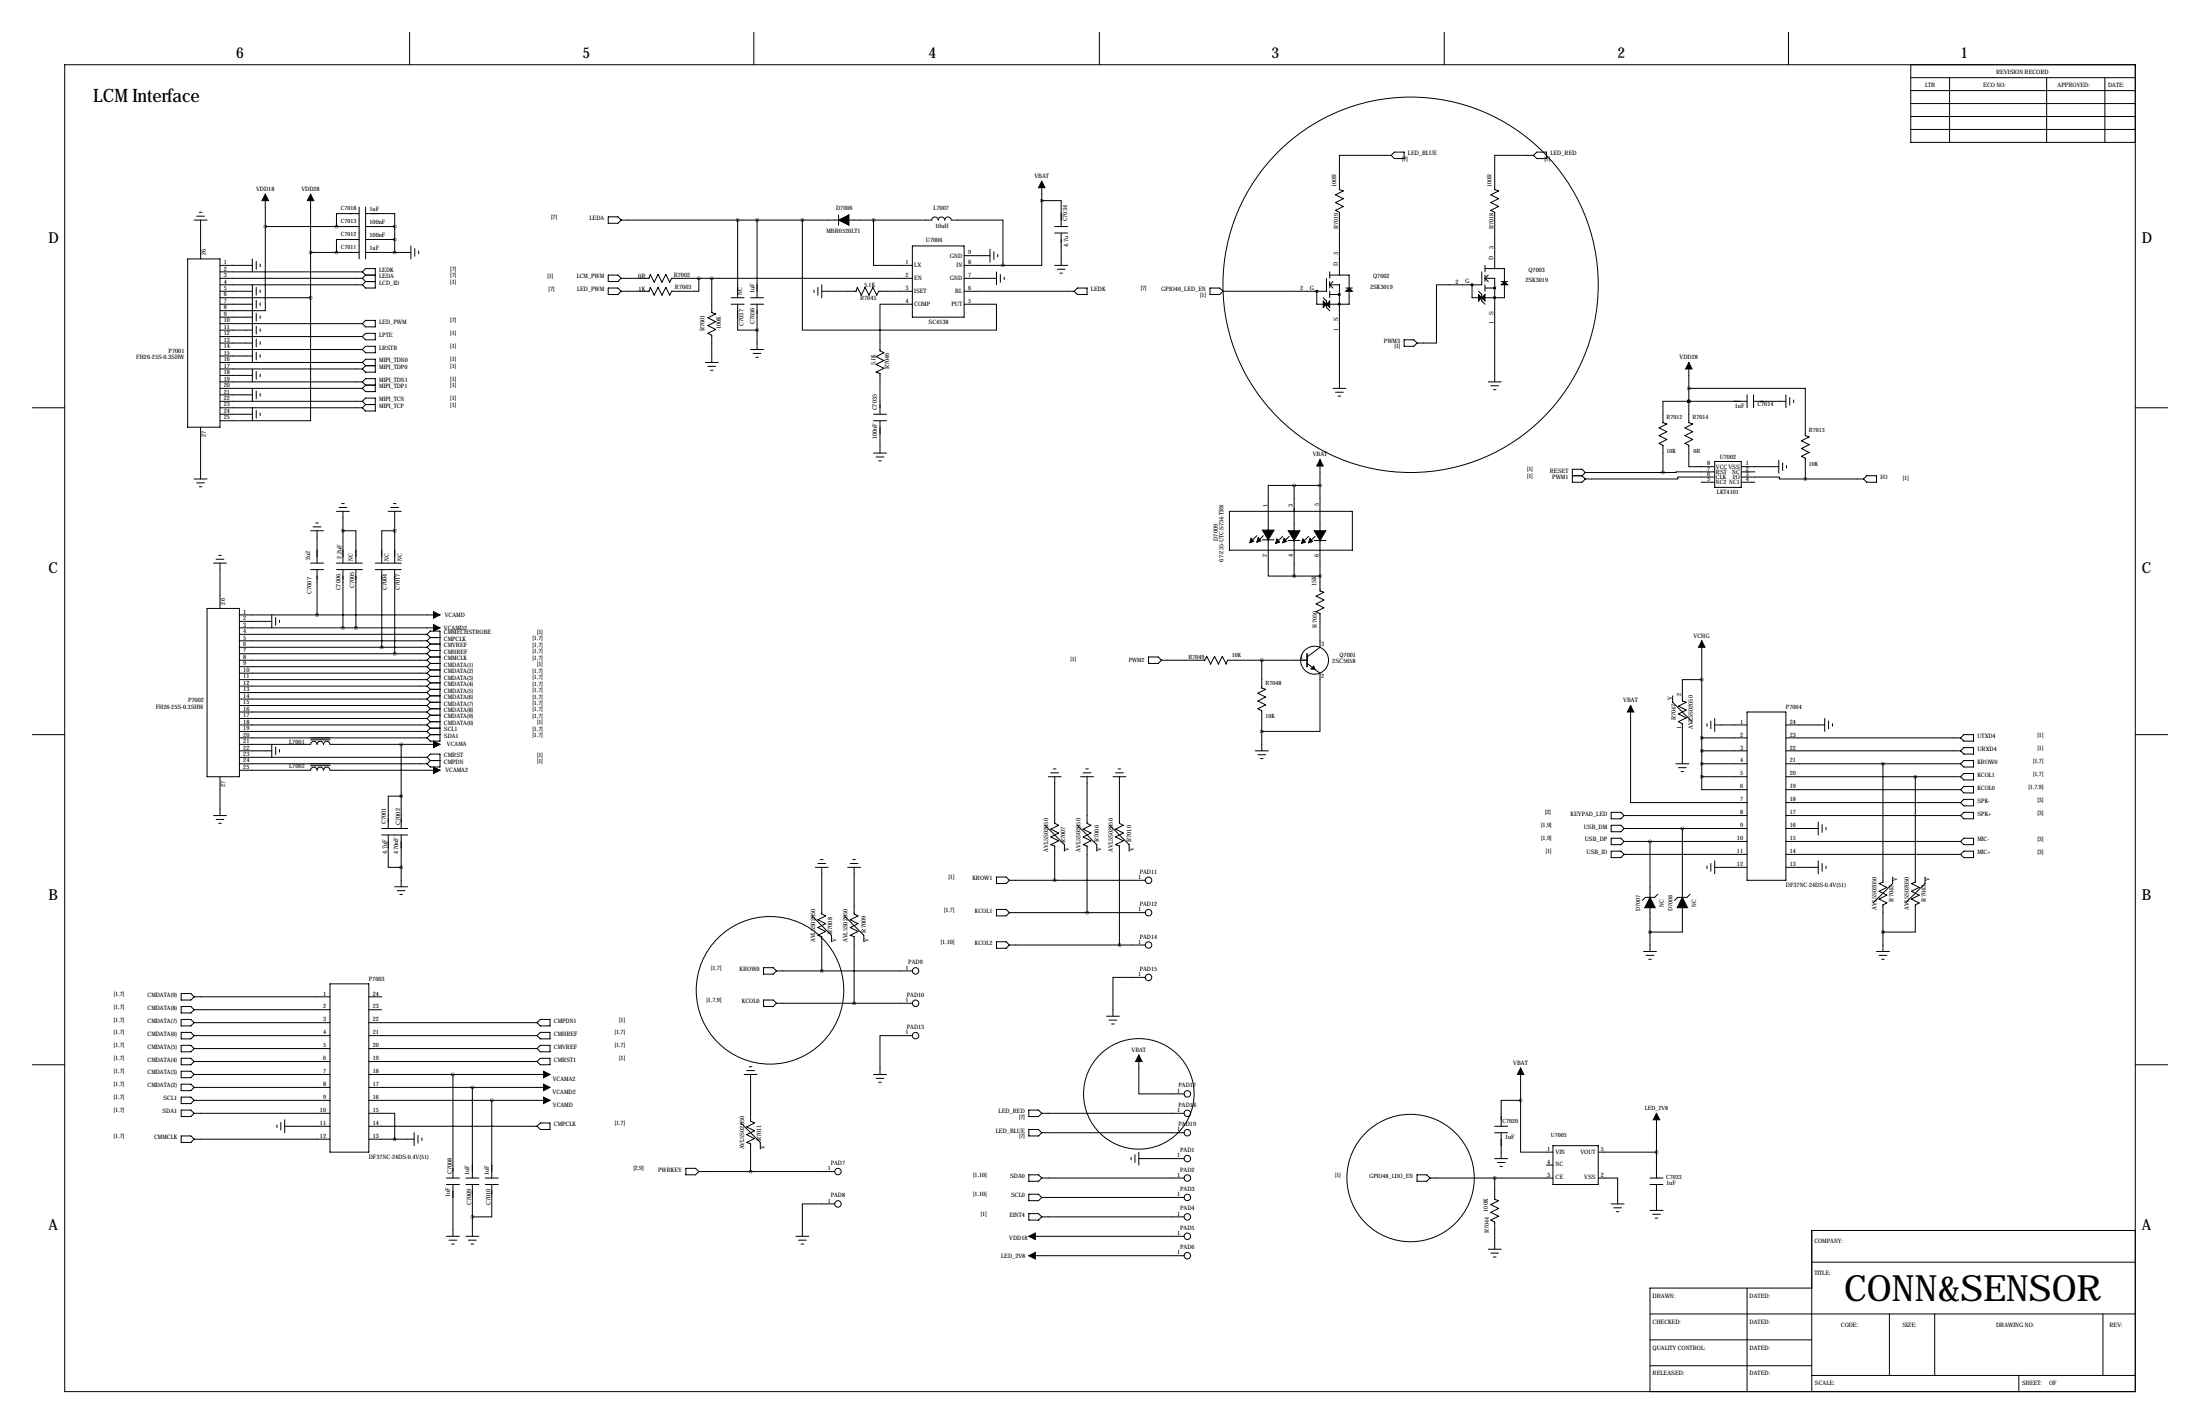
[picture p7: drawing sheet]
<svg xmlns="http://www.w3.org/2000/svg" width="864mm" height="559mm" viewBox="0 0 864 559" stroke-linecap="round" stroke-linejoin="round" font-family="sans-serif">
<g fill="none" stroke="#000" stroke-width=".39">
<path d="M160.8 12.7v12.7M295.9 12.7v12.7M431.5 12.7v12.7M566.9 12.7v12.7M702.1 12.7v12.7M25.4 25.4h812.8v520.7h-812.8zM750.1 25.4v30.5h88.1M750.1 35.6h88.1M750.1 30.5h88.1M765.3 30.5v25.4M803.4 30.5v25.4M826.3 30.5v25.4"/>
<path d="M547.4 59.7h3.8v2.5h-3.8l-1.3-1.2zM603.2 59.7h3.9v2.5h-3.9l-1.2-1.2zM750.1 50.8h88.1M750.1 45.7h88.1M750.1 40.6h88.1M104.1 76.2v12.7M121.9 76.2v40.6M408.9 78.7v25.4h-15.2M408.9 78.7h7.7v10.2M408.9 71.1v7.6M546.1 61h-20.3v13.4l1.5 .5-3 1.6 3 1.5-3 1.5 3 1.5-3 1.6 1.5 .7v24.6M602 61h-15.3v13.4l1.6 .5-3.1 1.6 3.1 1.5-3.1 1.5 3.1 1.5-3.1 1.6 1.5 .7v22.1"/>
<path d="M76.2 86.4h5.1M77.2 84.8h3.1M78.2 83.3h1M78.7 86.4v15.2M104.1 88.9v33h-17.7M104.1 88.9h36.9M121.9 99.1h19.1M141 94h-8.9v5.1M141 83.8h-8.9v5.1M141 81.3v20.3M143.5 83.8h11.4v5.1M143.5 99.1h17.8"/>
<path d="M143.5 81.3v20.3M143.5 94h11.4M143.5 88.9h11.4M154.9 88.9v10.2M161.3 96.5v5.1M162.8 97.5v3.1M164.3 98.6v1M238.8 85.1h3.8l1.2 1.3-1.2 1.2h-3.8zM243.8 86.4h85.4M289.6 86.4v30.4M297.2 86.4v30.4M315 86.4v43.1h76.2v-10.1h-12.7"/>
<path d="M329.2 84.3v4.1M333.2 86.4l32.6-.1a1.27 1.27 0 0 1 1.2-1.2 1.27 1.27 0 0 1 1.3 1.3 1.27 1.27 0 0 1 1.3-1.3 1.27 1.27 0 0 1 1.2 1.3 1.27 1.27 0 0 1 1.3-1.3 1.27 1.27 0 0 1 1.3 1.3h20.3v17.7M342.9 86.4v17.7h15.2M358.1 96.5h20.4v28h-20.4zM388.6 97.8v5.1M390.1 98.8v3.1M391.7 99.8v1M414 88.9h5.1M414 91.4h5.1M416.6 91.4v12.7M73.7 101.6h12.7v66h-12.7zM86.4 104.1h12.7"/>
<path d="M86.4 109.2h55.8M86.4 114.3h12.7M86.4 119.4h12.7M86.4 116.8h35.5M86.4 106.7h55.8M86.4 111.8h55.8M99.1 101.6v5.1M99.1 111.8v30.4M100.6 102.6v3.1M100.6 112.8v3M100.6 117.9v3M102.1 103.6v1"/>
<path d="M102.1 113.8v1M102.1 118.9v1M121.9 116.8v48.3h-35.5M142.2 106.7l1.3-1.3h3.8v7.6h-3.8l-1.3-1.2M142.2 109.2l1.3 1.3M142.2 106.7l1.3 1.2M143.5 107.9h3.8M143.5 110.5h3.8M143.5 110.5l-1.3 1.3M143.5 107.9l-1.3 1.3M238.8 113h3.8l1.2 1.3-1.2 1.3h-3.8zM238.8 107.9h3.8l1.2 1.3-1.2 1.3h-3.8z"/>
<path d="M243.8 109.2h11l.5-1.5 1.5 3 1.5-3 1.5 3 1.6-3 1.5 3 .8-1.5h94.4M274.3 109.2v5.1h-10.6l-.8 1.5-1.5-3-1.6 3-1.5-3-1.5 3-1.5-3-.5 1.5h-11M279.4 109.2v13.5l1.5 .5-3 1.5 3 1.5-3 1.6 3 1.5-3 1.5 1.5 .8v10.6M287 119.4h5.1M287 116.8h5.1M289.6 119.4v10.1h7.6M294.6 119.4h5.1M294.6 116.8h5.1M297.2 119.4v17.8M319.5 113.8v1M321.1 112.8v3M322.6 114.3h13.4l.5-1.5 1.6 3 1.5-3 1.5 3 1.5-3 1.6 3 .7-1.5h13.2"/>
<path d="M322.6 111.8v5M358.1 119.4h-12.7v18.3l1.6 .7-3.1 1.6 3.1 1.5-3.1 1.5 3.1 1.5-3.1 1.6 1.5 .5v16M378.5 104.1h15.2M378.5 109.2h12.7M378.5 114.3h43.1M378.5 100.3h10.1M391.2 106.7v5.1M392.7 107.7v3M394.2 108.7v1M414 104.1h5.1M415 105.7h3.1M416.1 107.2h1"/>
<path d="M421.6 114.3l1.3-1.3h3.8v2.6h-3.8zM475 113h3.8l1.3 1.3-1.3 1.3h-3.8zM516.9 114.3v5.1h2.5M519.4 116.8l1.3 1.3v2.5l1.3 1.3M520.7 109.2v5.1h-40.6M522 111.8h3.8v40.6M522 106.7v2.5M522 110.5v2.5M522 114.3v2.5M522 115.6h3.8M522 107.9h7.6v5.1M522 111.8l1.2 1.2"/>
<path d="M523.2 110.5l-1.2 1.3M528.3 113h2.6M529.6 114.3v5.1h-7.6M577.8 111.8v5h2.6M580.4 114.3l1.3 1.3v2.5l1.2 1.3M581.7 106.7v5.1h-17.8v22.8h-7.6M582.9 109.2h3.8v40.7M582.9 113h3.8M582.9 104.1v2.6M582.9 107.9v2.6M582.9 111.8v2.5M582.9 105.4h7.6v5.1"/>
<path d="M582.9 109.2l1.3 1.3M584.2 107.9l-1.3 1.3M589.3 110.5h2.5M590.5 111.8v5h-7.6M86.4 124.5h12.7M86.4 127h55.8M86.4 129.5h12.7M86.4 132.1h55.8M86.4 134.6h12.7M86.4 137.2h55.8M86.4 139.7h12.7M100.6 122.9v3.1"/>
<path d="M100.6 128v3.1M100.6 133.1v3M100.6 138.2v3M102.1 124v1M102.1 129v1M102.1 134.1v1M102.1 139.2v1M142.2 127l1.3-1.3h3.8v2.6h-3.8zM142.2 132.1l1.3-1.3h3.8v2.5h-3.8zM143.5 135.9h3.8v2.5h-3.8l-1.3-1.2zM294.6 137.2h5.1M295.7 138.7h3"/>
<path d="M551.2 133.3h3.8l1.3 1.3-1.3 1.3h-3.8zM86.4 142.2h55.8M86.4 144.8h55.8M86.4 147.3h12.7M86.4 149.9h55.8M86.4 152.4h55.8M86.4 154.9h12.7M86.4 157.5h55.8M99.1 144.8v5.1M99.1 152.4v5.1M100.6 145.8v3M100.6 153.4v3.1"/>
<path d="M102.1 146.8v1M102.1 154.4v1M142.2 157.5l1.3 1.3M142.2 142.2l1.3-1.2h3.8v5.1h-3.8l-1.3-1.3M142.2 149.9l1.3-1.3h3.8v5.1h-3.8l-1.3-1.3M142.2 157.5l1.3-1.3h3.8v5.1h-3.8l-1.3-1.3M142.2 149.9l1.3 1.2M142.2 142.2l1.3 1.3M143.5 158.8h3.8M143.5 158.8l-1.3 1.2M143.5 151.1h3.8M143.5 151.1l-1.3 1.3"/>
<path d="M143.5 143.5h3.8M143.5 143.5l-1.3 1.3M276.9 142.2h5M277.9 143.8h3M278.9 145.3h1M296.7 140.2h1M523.2 152.4h5.1M524.3 153.9h3M525.3 155.4h1M584.2 149.9h5.1M585.2 151.4h3.1M586.2 152.9h1"/>
<path d="M662.9 157.5h-10.1v8.4l1.5 .5-3 1.5 3 1.5-3 1.5 3 1.6-3 1.5 1.5 .8v10.6M662.9 152.4h45.8v18.5l1.5 .5-3.1 1.6 3.1 1.5-3.1 1.5 3.1 1.5-3.1 1.6 1.6 .7v8.2M662.9 142.2v23.7l1.6 .5-3.1 1.5 3.1 1.5-3.1 1.5 3.1 1.6-3.1 1.5 1.5 .8v8.3h9.9M662.9 157.5h.1M662.9 157.5h22.9M685.8 154.9v5.1M688.3 157.5h12.7M688.3 154.9v5.1M701 154.9v5.1M702.6 156v3M704.1 157v1M12.7 160h12.7"/>
<path d="M78.7 167.6v20.4M86.4 160h55.8M86.4 162.6h12.7M99.1 160v5.1M100.6 161v3.1M102.1 162.1v1M342.9 162.6h5.1M342.9 165.1h5.1M342.9 177.8h5.1M343.9 179.3h3.1M345.4 165.1v12.7M838.2 160h12.7"/>
<path d="M76.2 188h5.1M77.2 189.5h3.1M78.2 191h1M133.1 199.1h3M134.1 197.6h1M153.4 199.1h3.1M154.4 197.6h1M344.9 180.8h1M508 190.5h-10.2v17.8M508 190.5v17.8M508 190.5h10.2M518.2 180.3v28"/>
<path d="M617.2 186.7h3.8M621 186.7l1.3 1.3M622.3 185.4l-1.3-1.3h-3.8v5.1h3.8l1.3-1.2M622.3 185.4h30.5M622.3 185.4l-1.3 1.3M667.8 189.2h5M672.8 187.2h-14.2v.8h-36.3M672.8 185.2l-20 .2M673.1 181.1h10.4v10.2h-10.4zM683.8 187.2h14.7v.8h10.2M683.8 183.1h14.4M683.8 185.2h5"/>
<path d="M683.8 189.2h5M698.2 180.6v5.1M699.8 181.6v3.1M701.3 182.6v1M708.7 188h22.8M732.8 186.7h3.8v2.5h-3.8l-1.3-1.2zM84.8 219.5h3.1M85.9 217.9h1M121.9 208.3h5.1M122.9 206.8h3.1M124 205.2h1M124.5 208.3v12.7"/>
<path d="M132.1 200.7h5.1M134.6 208.3h5.1v12.7M134.6 200.7v20.3M152.4 200.7h5.1M154.9 208.3h-5v12.7M154.9 200.7v20.3M482.6 200.7h48.3v15.2h-48.3zM493.4 210.2l-2.6 2.6M495.6 211.8h4.5M495.9 210.2l-2.5 2.6M497.8 210.8v15.3h10.2M503.5 210.5l-2.5 2.5"/>
<path d="M505.7 212.1h4.6M506.1 210.5l-2.6 2.5M508 210.8v15.3M513.7 210.5l-2.6 2.5M515.9 212.1h4.5M516.2 210.5l-2.5 2.5M518.2 210.8v21.1l1.5 .5-3.1 1.5 3.1 1.6-3.1 1.5 3.1 1.5-3.1 1.5 1.6 .8v13.2l-5.1 3.8M81.3 238.8h12.7v66h-12.7zM83.8 221h5.1M86.4 221v17.8M121.9 223.5h5.1M121.9 221h5.1"/>
<path d="M124.5 223.5v17.8M132.1 223.5h10.1M132.1 221h10.1M134.6 223.5v22.9M139.7 223.5v22.9M147.3 223.5h10.2M147.3 221h10.2M149.9 223.5v30.5M154.9 223.5v33M508 226.1h10.2M94 259.1h73.6M94 241.3h78.7"/>
<path d="M94 243.8h12.7M94 246.4h78.7M94 248.9h73.6M94 251.5h73.6M94 254h73.6M94 256.5h73.6M106.7 241.3v5.1M108.2 242.3v3.1M109.7 243.3v1M167.6 248.9l1.3 1.3M167.6 248.9l1.3-1.3h3.8v43.2h-3.8l-1.3-1.2M167.6 251.5l1.3 1.2"/>
<path d="M167.6 254l1.3 1.3M167.6 256.5l1.3 1.3M167.6 259.1l1.3 1.2M168.9 257.8h3.8M168.9 250.2h3.8M168.9 252.7h3.8M168.9 250.2l-1.3 1.3M168.9 255.3h3.8M168.9 252.7l-1.3 1.3M168.9 255.3l-1.3 1.2M168.9 257.8l-1.3 1.3M450.8 257.8h3.9l1.2 1.3-1.2 1.2h-3.9z"/>
<path d="M455.9 259.1h17l.8-1.5 1.5 3 1.6-3 1.5 3 1.5-3 1.5 3 .5-1.5h31.3M495.3 259.1v10.9l1.5 .5-3 1.5 3 1.6-3 1.5 3 1.5-3 1.5 1.5 .8v15.7M668 251.5v53.3M94 261.6h73.6M94 264.2h73.6M94 266.7h73.6M94 269.2h73.6M94 271.8h73.6M94 274.3h73.6M94 276.9h73.6M94 279.4h73.6M167.6 261.6l1.3 1.3"/>
<path d="M167.6 264.2l1.3 1.2M167.6 266.7l1.3 1.3M167.6 269.2l1.3 1.3M167.6 271.8l1.3 1.2M167.6 274.3l1.3 1.3M167.6 276.9l1.3 1.2M167.6 279.4l1.3 1.3M168.9 260.3h3.8M168.9 262.9h3.8M168.9 260.3l-1.3 1.3M168.9 265.4h3.8M168.9 262.9l-1.3 1.3"/>
<path d="M168.9 268h3.8M168.9 265.4l-1.3 1.3M168.9 270.5h3.8M168.9 268l-1.3 1.2M168.9 273h3.8M168.9 270.5l-1.3 1.3M168.9 275.6h3.8M168.9 273l-1.3 1.3M168.9 278.1h3.8M168.9 275.6l-1.3 1.3M168.9 278.1l-1.3 1.3M513.1 260.3l5.1 3.9v22.8h-22.9"/>
<path d="M640.1 276.9v38.1h45.7M656.6 273v2.6l7.6 7.6M668 266.7h-7.6v8.4l1.5 .5-3 1.5 3 1.5-3 1.6 3 1.5-3 1.5 1.5 .8v15.7M685.8 279.4h15.2v66h-15.2zM12.7 288.3h12.7M94 292.1h27.9a1.27 1.27 0 0 1 1.3-1.2 1.27 1.27 0 0 1 1.3 1.2 1.27 1.27 0 0 1 1.2-1.2 1.27 1.27 0 0 1 1.3 1.2 1.27 1.27 0 0 1 1.3-1.2 1.27 1.27 0 0 1 1.2 1.2h43.2M94 289.6h73.6M94 299.7h73.6M94 281.9h73.6M94 284.5h73.6M94 287h73.6M94 294.6h12.7"/>
<path d="M94 297.2h73.6M106.7 292.1v5.1M108.2 293.1v3.1M109.7 294.1v1M121.9 290.3h7.6M157.5 292.1v33M167.6 297.2l1.3-1.3h3.8v5.1h-3.8l-1.3-1.3M167.6 281.9l1.3 1.3M167.6 284.5l1.3 1.3M167.6 287l1.3 1.3M167.6 297.2l1.3 1.2M168.9 288.3h3.8"/>
<path d="M168.9 280.7h3.8M168.9 283.2h3.8M168.9 280.7l-1.3 1.2M168.9 285.8h3.8M168.9 283.2l-1.3 1.3M168.9 285.8l-1.3 1.2M168.9 288.3l-1.3 1.3M168.9 298.4h3.8M168.9 298.4l-1.3 1.3M492.8 294.6h5M493.8 296.2h3M494.8 297.7h1"/>
<path d="M657.9 299.7h5M668 289.6h17.8M668 299.7h17.8M668 294.6h17.8M670.1 284v1M671.6 283v3M673.1 284.5h12.7M673.1 281.9v5.1M701 289.6h68.6M701 299.7h68.6M701 284.5h15.3M701 294.6h68.6"/>
<path d="M716.3 281.9v5.1M717.8 283v3M719.3 284v1M739.1 299.7v46.5l-1.5 .5 3.1 1.5-3.1 1.6 3.1 1.5-3.1 1.5 3.1 1.5-1.6 .8v18.3M770.9 288.3h3.8v2.5h-3.8l-1.3-1.2zM770.9 298.4h3.8v2.6h-3.8l-1.3-1.3zM770.9 293.4h3.8v2.5h-3.8l-1.3-1.3zM838.2 288.3h12.7M86.4 304.8v15.2M94 302.3l27.9-.1a1.27 1.27 0 0 1 1.3-1.2 1.27 1.27 0 0 1 1.3 1.3 1.27 1.27 0 0 1 1.2-1.3 1.27 1.27 0 0 1 1.3 1.3 1.27 1.27 0 0 1 1.3-1.3 1.27 1.27 0 0 1 1.2 1.3h43.2M121.9 300.5h7.6M157.5 312.4h-5.1v12.7"/>
<path d="M411.5 304.8h5.1M412.5 303.3h3M413.5 301.8h1M414 304.8v18.3l1.5 .7-3 1.6 3 1.5-3 1.5 3 1.5-3 1.6 1.5 .5v13.4M424.2 304.8h5.1M425.2 303.3h3M426.2 301.8h1M426.7 304.8v18.3l1.5 .7-3 1.6 3 1.5-3 1.5 3 1.5-3 1.6 1.5 .5v26.1M436.9 304.8h5.1M437.9 303.3h3M438.9 301.8h1M439.4 304.8v18.3l1.5 .7-3 1.6 3 1.5-3 1.5 3 1.5-3 1.6 1.5 .5v38.8"/>
<path d="M632.5 318.8h3.8l1.2 1.2-1.2 1.3h-3.8zM658.9 301.2h3M659.9 302.8h1M668 304.8v5.1h17.8M668 304.8h17.8M701 304.8h68.6M701 309.9h68.6M701 315h68.6M751.8 304.8v41.4l-1.5 .5 3.1 1.5-3.1 1.6 3.1 1.5-3.1 1.5 3.1 1.5-1.6 .8v10.7h-12.7M770.9 318.8h3.8v2.5h-3.8l-1.3-1.3zM770.9 303.5h3.8v2.6h-3.8l-1.3-1.3zM770.9 308.6h3.8v2.5h-3.8l-1.3-1.2z"/>
<path d="M770.9 313.7h3.8v2.5h-3.8l-1.3-1.2zM83.8 320h5.1M84.8 321.6h3.1M85.9 323.1h1M149.9 325.1h10.1M149.9 327.7h10.1M152.4 327.7v12.7h5.1M157.5 327.7v20.3M321.1 338.8h3M322.1 337.3h1M333.8 338.8h3M334.8 337.3h1"/>
<path d="M410.2 323.8l7.6 7.7v2.5M422.9 323.8l7.6 7.7v2.5M435.6 323.8l7.6 7.7v2.5M632.5 323.8h3.8l1.2 1.3-1.2 1.3h-3.8zM632.5 328.9h3.8l1.2 1.3-1.2 1.3h-3.8zM632.5 334h3.8l1.2 1.3-1.2 1.2h-3.8zM637.5 325.1h48.3M637.5 320h48.3M637.5 330.2h48.3M637.5 335.3h48.3M647.7 330.2v21.9M660.4 325.1v27"/>
<path d="M670.1 339.9v1M671.6 338.8v3.1M673.1 337.8v5.1M701 325.1h12.7M701 320h68.6M701 330.2h68.6M701 335.3h68.6M713.7 322.6v5.1M713.7 337.8v5.1M715.3 323.6v3M715.3 338.8v3.1M716.8 324.6v1"/>
<path d="M716.8 339.9v1M770.9 328.9h3.8v2.6h-3.8l-1.3-1.3zM770.9 334h3.8v2.5h-3.8l-1.3-1.2zM154.9 348h5.1M156 349.5h3M157 351h1M318.8 359.4l7.6 7.6v2.6M320 340.4h5.1M322.6 340.4v18.2l1.5 .8-3 1.5 3 1.6-3 1.5 3 1.5-3 1.5 1.5 .5v13.5M331.5 359.4l7.6 7.6v2.6M332.7 340.4h5.1M335.3 340.4v18.2l1.5 .8-3 1.5 3 1.6-3 1.5 3 1.5-3 1.5 1.5 .5v26.2"/>
<path d="M391.2 344.2h3.8l1.2 1.2-1.2 1.3h-3.8zM391.2 356.9h3.8l1.2 1.2-1.2 1.3h-3.8zM396.2 345.4h53.4M396.2 358.1h53.4M647.7 356.2v17.2M650.7 350.9l-1.2 1.2h-3.6l-1.2 1.3M660.4 356.2v9.6h-12.7M663.4 350.9l-1.2 1.2h-3.6l-1.2 1.3M673.1 340.4h12.7M701 340.4h12.7M742.9 344.2v2.5l-7.6 7.6M755.6 344.2v2.5l-7.6 7.6"/>
<path d="M299.7 379.7h3.8l1.3 1.3-1.3 1.3h-3.8zM391.2 369.6h3.8l1.2 1.2-1.2 1.3h-3.8zM396.2 370.8h53.4M645.2 373.4h5M646.2 374.9h3M647.2 376.4h1M736.6 373.4h5.1M737.6 374.9h3.1M738.6 376.4h1M71.1 389.9h3.8l1.3 1.3-1.3 1.2h-3.8zM71.1 395h3.8l1.3 1.2-1.3 1.3h-3.8zM76.2 391.2h53.3"/>
<path d="M76.2 396.2h53.3M129.5 386.1h15.3v66h-15.3zM144.8 391.2h5.1M144.8 396.2h5.1M299.7 392.4h3.8l1.3 1.3-1.3 1.3h-3.8zM304.8 381h53.3M304.8 393.7h53.3M434.3 398.8h5.1M449.6 383.5h-12.7v15.3M12.7 417.8h12.7M71.1 415.3h3.8l1.3 1.3-1.3 1.2h-3.8zM71.1 400h3.8l1.3 1.3-1.3 1.3h-3.8z"/>
<path d="M71.1 405.1h3.8l1.3 1.3-1.3 1.3h-3.8zM71.1 410.2h3.8l1.3 1.3-1.3 1.3h-3.8zM76.2 406.4h53.3M76.2 401.3h53.3M76.2 411.5h53.3M76.2 416.6h53.3M144.8 406.4h66M144.8 401.3h66M144.8 411.5h66M144.8 416.6h66M210.8 416.6l1.3-1.3h3.8v2.5h-3.8zM210.8 401.3l1.3-1.3h3.8v2.6h-3.8z"/>
<path d="M210.8 406.4l1.3-1.3h3.8v2.6h-3.8zM210.8 411.5l1.3-1.3h3.8v2.6h-3.8zM294.1 418.6h1M358.1 406.4h-12.7v15.2M435.4 400.3h3M436.4 401.8h1M447 414v15.3h17.8M596.9 419.1v12.7M838.2 417.8h12.7M71.1 420.4h3.8l1.3 1.2-1.3 1.3h-3.8zM71.1 425.4h3.8l1.3 1.3-1.3 1.3h-3.8zM71.1 430.5h3.8l1.3 1.3-1.3 1.3h-3.8z"/>
<path d="M71.1 435.6h3.8l1.3 1.3-1.3 1.2h-3.8zM76.2 421.6h53.3M76.2 426.7h53.3M76.2 431.8h53.3M76.2 436.9h53.3M111.8 439.4v5.1M144.8 436.9h10.1v10.1M144.8 421.6h71.1M144.8 426.7h71.1M144.8 431.8h71.1M177.8 421.6v40.7M185.4 426.7v35.6"/>
<path d="M193 431.8v30.5M292.1 421.6h5.1M293.1 420.1h3.1M294.6 421.6v18.3l1.6 .8-3.1 1.5 3.1 1.5-3.1 1.6 3.1 1.5-3.1 1.5 1.5 .5v10.9M342.9 421.6h5.1M343.9 423.2h3.1M344.9 424.7h1M403.9 435.6h3.8l1.2 1.3-1.2 1.2h-3.8zM408.9 436.9h55.9M596.9 431.8v20.3h12.7M596.9 431.8h-7.6v10.2M650.2 436.9v25.4"/>
<path d="M71.1 445.8h3.8l1.3 1.2-1.3 1.3h-3.8zM76.2 447h53.3M108.7 441.5v1M110.2 440.4v3.1M111.8 442h17.7M144.8 442h66M144.8 447h17.8M162.6 444.5v5.1M164.1 445.5v3.1M165.6 446.5v1M210.8 442l1.3-1.3h3.8v2.5h-3.8zM269.2 458.5h3.8l1.3 1.2-1.3 1.3h-3.8z"/>
<path d="M274.3 459.7h53.4M290.8 440.7l7.6 7.6v2.5M403.9 443.2h3.8l1.2 1.3-1.2 1.3h-3.8zM408.9 444.5h55.9M444 454.2v1M445.5 453.1v3.1M447 454.7h17.8M447 452.1v5.1M586.7 442h5.1M586.7 444.5h5.1M586.7 454.7h5.1M587.8 456.2h3"/>
<path d="M588.8 457.7h1M589.3 444.5v10.2M607.1 457.2h2.5M609.6 449.6h17.8v15.2h-17.8zM627.4 452.1h22.8M175.3 464.8h5M175.3 462.3h5M177.8 464.8v20.3M182.9 464.8h5.1M182.9 462.3h5.1M185.4 464.8v20.3M190.5 464.8h5.1"/>
<path d="M190.5 462.3h5.1M193 464.8v12.7h-7.6M327.7 472.4h-12.7v12.7M403.9 461h3.8l1.2 1.3-1.2 1.2h-3.8zM403.9 468.6h3.8l1.2 1.3-1.2 1.3h-3.8zM403.9 476.2h3.8l1.2 1.3-1.2 1.3h-3.8zM408.9 462.3h55.9M408.9 469.9h55.9M408.9 477.5h55.9M556.3 461h3.8l1.2 1.3-1.2 1.2h-3.8zM561.3 462.3h48.3M586.7 462.3v8.4l1.6 .5-3.1 1.5 3.1 1.5-3.1 1.5 3.1 1.6-3.1 1.5 1.5 .8v10.6"/>
<path d="M627.4 462.3h7.6v10.1M632.5 472.4h5M633.5 474h3M634.5 475.5h1M647.7 464.8h5.1M647.7 462.3h5.1M647.7 475h5.1M648.7 476.5h3.1M649.7 478h1M650.2 464.8v10.2M175.3 485.1h5M176.3 486.7h3"/>
<path d="M177.3 488.2h1M182.9 485.1h5.1M183.9 486.7h3M184.9 488.2h1M312.4 485.1h5.1M313.4 486.7h3.1M314.5 488.2h1M403.9 485.1h60.9M403.9 492.8h60.9M584.2 490.2h5.1M585.2 491.7h3.1M586.2 493.3h1"/>
<path d="M711.2 495.3h127M838.2 482.9h-127v63.2M647.7 515.6h190.5M685.8 505.5v40.6M711.2 505.5h-63.5v40.6M741.7 515.6v24.2M759.5 515.6v24.2M825.5 515.6v24.2M647.7 535.9h63.5M647.7 525.8h63.5M711.2 539.8h127M792.5 539.8v6.3"/>
<circle cx="553.7" cy="111.8" r="73.7"/>
<circle cx="516" cy="259.1" r="5.5"/>
<circle cx="450.8" cy="345.4" r="1.27"/>
<circle cx="450.8" cy="358.1" r="1.27"/>
<circle cx="450.8" cy="370.8" r="1.27"/>
<circle cx="302.3" cy="388.6" r="29"/>
<circle cx="359.4" cy="381" r="1.27"/>
<circle cx="359.4" cy="393.7" r="1.27"/>
<circle cx="450.8" cy="383.5" r="1.27"/>
<circle cx="359.4" cy="406.4" r="1.27"/>
<circle cx="447" cy="429.3" r="21.7"/>
<circle cx="466.1" cy="436.9" r="1.27"/>
<circle cx="466.1" cy="429.3" r="1.27"/>
<circle cx="328.9" cy="459.7" r="1.27"/>
<circle cx="466.1" cy="444.5" r="1.27"/>
<circle cx="466.1" cy="454.7" r="1.27"/>
<circle cx="328.9" cy="472.4" r="1.27"/>
<circle cx="466.1" cy="462.3" r="1.27"/>
<circle cx="466.1" cy="469.9" r="1.27"/>
<circle cx="466.1" cy="477.5" r="1.27"/>
<circle cx="553.7" cy="462.3" r="25"/>
<circle cx="466.1" cy="492.8" r="1.27"/>
<circle cx="466.1" cy="485.1" r="1.27"/>
</g>
<g fill="#000" stroke="#000" stroke-width=".39">
<path d="M104.1 76.2l1.3 2.5h-2.5zM121.9 76.2l1.3 2.5h-2.6zM408.9 71.1l1.3 2.6h-2.5zM329.2 86.4l4-2.1v4.1zM519.4 118.1l1.3 1.3-1.3 1.2zM522 118.1v2.5l-1.3-1.2zM529.6 113l1.3 1.3h-2.6zM580.4 115.6l1.3 1.2-1.3 1.3zM581.7 116.8l1.2-1.2v2.5zM590.5 110.5l1.3 1.3h-2.5zM662.9 142.2l1.3 2.6h-2.5zM518.2 180.3l1.2 2.6h-2.5z"/>
<path d="M491.1 211.2l1 1.3-1.5 .5zM493.9 211l1 1.2-1.5 .6zM497.8 208h2.3l-2.3 3.8zM495.6 208h2.2v3.8zM501.2 211.5l1.1 1.3-1.6 .5zM504 211.2l1.1 1.3-1.6 .5zM508 208.3h2.3l-2.3 3.8zM505.7 208.3h2.3v3.8zM511.4 211.5l1 1.3-1.5 .5zM514.2 211.2l1 1.3-1.5 .5zM518.2 208.3h2.2l-2.2 3.8zM515.9 208.3h2.3v3.8z"/>
<path d="M170.2 240l2.5 1.3-2.5 1.3zM170.2 245.1l2.5 1.3-2.5 1.2zM668 251.5l1.3 2.5h-2.6zM515.7 261.4l.5 1.3-1.6-.2zM640.1 276.9l1.2 2.5h-2.5zM170.2 290.8l2.5 1.3-2.5 1.3zM170.2 301l2.5 1.3-2.5 1.2zM647.7 352.1l2 4.1h-4zM660.4 352.1l2 4.1h-4zM447 414l1.3 2.6h-2.5zM596.9 419.1l1.3 2.5h-2.6zM213.4 420.4l2.5 1.2-2.5 1.3z"/>
<path d="M213.4 425.4l2.5 1.3-2.5 1.3zM213.4 430.5l2.5 1.3-2.5 1.3zM650.2 436.9l1.3 2.5h-2.5zM403.9 485.1l2.5-1.2v2.5zM403.9 492.8l2.5-1.3v2.5z"/>
</g>
<path d="M513.1 256.5v5.1" fill="none" stroke="#000" stroke-width=".63"/>
<g fill="none" stroke="#000" stroke-width=".51">
<circle cx="516.9" cy="114.3" r=".36"/>
<circle cx="525.7" cy="115.6" r=".36"/>
<circle cx="525.7" cy="119.3" r=".36"/>
<circle cx="577.8" cy="111.8" r=".36"/>
<circle cx="586.7" cy="116.8" r=".36"/>
<circle cx="586.7" cy="113" r=".36"/>
</g>
<path d="M134.6 208.3a.05 .05 0 0 0 .1 0 .05 .05 0 0 0-.1 0zM157.4 340.4a.05 .05 0 0 0 .1 0 .05 .05 0 0 0-.1 0zM154.9 99.1a.05 .05 0 0 0 .1 0 .05 .05 0 0 0-.1 0zM154.9 88.9a.05 .05 0 0 0 .1 0 .05 .05 0 0 0-.1 0zM154.9 94a.05 .05 0 0 0 .1 0 .05 .05 0 0 0-.1 0zM154.9 208.3a.05 .05 0 0 0 .1 0 .05 .05 0 0 0-.1 0zM586.7 462.3a.05 .05 0 0 0 .1 0 .05 .05 0 0 0-.1 0zM650.2 452.1a.05 .05 0 0 0 .1 0 .05 .05 0 0 0-.1 0zM314.9 86.4a.05 .05 0 0 0 .1 0 .05 .05 0 0 0-.1 0zM408.9 78.7a.05 .05 0 0 0 .1 0 .05 .05 0 0 0-.1 0zM297.1 86.4a.05 .05 0 0 0 .1 0 .05 .05 0 0 0-.1 0zM289.5 86.4a.05 .05 0 0 0 .1 0 .05 .05 0 0 0-.1 0zM297.1 129.5a.05 .05 0 0 0 .1 0 .05 .05 0 0 0-.1 0zM518.1 226.1a.05 .05 0 0 0 .1 0 .05 .05 0 0 0-.1 0zM518.1 190.5a.05 .05 0 0 0 .1 0 .05 .05 0 0 0-.1 0zM121.9 116.8a.05 .05 0 0 0 .1 0 .05 .05 0 0 0-.1 0zM132 99.1a.05 .05 0 0 0 .1 0 .05 .05 0 0 0-.1 0zM121.9 99.1a.05 .05 0 0 0 .1 0 .05 .05 0 0 0-.1 0zM132 88.9a.05 .05 0 0 0 .1 0 .05 .05 0 0 0-.1 0zM104.1 88.9a.05 .05 0 0 0 .1 0 .05 .05 0 0 0-.1 0zM274.3 109.2a.05 .05 0 0 0 .1 0 .05 .05 0 0 0-.1 0zM157.4 312.4a.05 .05 0 0 0 .1 0 .05 .05 0 0 0-.1 0zM157.4 292.1a.05 .05 0 0 0 .1 0 .05 .05 0 0 0-.1 0zM124.4 241.3a.05 .05 0 0 0 .1 0 .05 .05 0 0 0-.1 0zM134.6 246.4a.05 .05 0 0 0 .1 0 .05 .05 0 0 0-.1 0zM149.8 254a.05 .05 0 0 0 .1 0 .05 .05 0 0 0-.1 0zM154.9 256.5a.05 .05 0 0 0 .1 0 .05 .05 0 0 0-.1 0zM185.4 477.5a.05 .05 0 0 0 .1 0 .05 .05 0 0 0-.1 0zM739.1 365.8a.05 .05 0 0 0 .1 0 .05 .05 0 0 0-.1 0zM294.6 459.7a.05 .05 0 0 0 .1 0 .05 .05 0 0 0-.1 0zM322.5 381a.05 .05 0 0 0 .1 0 .05 .05 0 0 0-.1 0zM335.2 393.7a.05 .05 0 0 0 .1 0 .05 .05 0 0 0-.1 0zM414 345.4a.05 .05 0 0 0 .1 0 .05 .05 0 0 0-.1 0zM426.7 358.1a.05 .05 0 0 0 .1 0 .05 .05 0 0 0-.1 0zM439.4 370.8a.05 .05 0 0 0 .1 0 .05 .05 0 0 0-.1 0zM662.9 157.5a.05 .05 0 0 0 .1 0 .05 .05 0 0 0-.1 0zM652.7 185.4a.05 .05 0 0 0 .1 0 .05 .05 0 0 0-.1 0zM708.6 188a.05 .05 0 0 0 .1 0 .05 .05 0 0 0-.1 0zM662.9 152.4a.05 .05 0 0 0 .1 0 .05 .05 0 0 0-.1 0zM662.9 157.5a.05 .05 0 0 0 .1 0 .05 .05 0 0 0-.1 0zM154.9 447a.05 .05 0 0 0 .1 0 .05 .05 0 0 0-.1 0zM193 431.8a.05 .05 0 0 0 .1 0 .05 .05 0 0 0-.1 0zM185.4 426.7a.05 .05 0 0 0 .1 0 .05 .05 0 0 0-.1 0zM668 304.8a.05 .05 0 0 0 .1 0 .05 .05 0 0 0-.1 0zM668 299.7a.05 .05 0 0 0 .1 0 .05 .05 0 0 0-.1 0zM668 294.6a.05 .05 0 0 0 .1 0 .05 .05 0 0 0-.1 0zM668 289.6a.05 .05 0 0 0 .1 0 .05 .05 0 0 0-.1 0zM668 266.7a.05 .05 0 0 0 .1 0 .05 .05 0 0 0-.1 0zM739.1 299.7a.05 .05 0 0 0 .1 0 .05 .05 0 0 0-.1 0zM751.8 304.8a.05 .05 0 0 0 .1 0 .05 .05 0 0 0-.1 0z" fill="#000" stroke="#000" stroke-width="1.3"/>
<text font-size="14.2" x="723.9" y="510.5">CONN&amp;SENSOR</text>
<text font-size="7.3" x="36.6" y="39.9">LCM Interface</text>
<g font-size="5.9">
<text x="92.7" y="22.9">6</text>
<text x="228.6" y="22.9">5</text>
<text x="364.5" y="22.9">4</text>
<text x="499.1" y="22.9">3</text>
<text x="635" y="22.9">2</text>
<text x="769.6" y="22.9">1</text>
<text x="19" y="95.2">D</text>
<text x="840.7" y="95.2">D</text>
<text x="19" y="224.8">C</text>
<text x="840.7" y="224.8">C</text>
<text x="19" y="353.1">B</text>
<text x="840.7" y="353.1">B</text>
<text x="19" y="482.6">A</text>
<text x="840.7" y="482.6">A</text>
</g>
<g font-size="2.4">
<text x="783.6" y="29.2">REVISION RECORD</text>
<text x="755.6" y="34.3">LTR</text>
<text x="778.5" y="34.3">ECO NO:</text>
<text x="807.7" y="34.3">APPROVED:</text>
<text x="827.5" y="34.3">DATE:</text>
<text x="550.4" y="63">[7]</text>
<text x="552.7" y="61">LED_BLUE</text>
<text x="606.3" y="63">[7]</text>
<text x="608.6" y="61">LED_RED</text>
<text x="406.1" y="69.9">VBAT</text>
<text x="100.5" y="74.9">VDD18</text>
<text x="118.3" y="74.9">VDD28</text>
<text x="145" y="82.9">1uF</text>
<text x="328.2" y="82.6">D7006</text>
<text x="366.4" y="82.5">L7007</text>
<text x="145" y="87.9">100nF</text>
<text x="216.4" y="85.9">[7]</text>
<text x="231.4" y="86.4">LEDA</text>
<text x="367.1" y="89.6">10uH</text>
<text x="418.9" y="86.9" transform="rotate(-90 418.9 86.9)">C7034</text>
<text x="145" y="93">100nF</text>
<text x="324.4" y="91.6">MBR0520LT1</text>
<text x="363.5" y="95">U7006</text>
<text x="80.8" y="100.1" transform="rotate(-90 80.8 100.1)">26</text>
<text x="145" y="98.1">1uF</text>
<text x="372.8" y="101.1">GND</text>
<text x="380" y="99.8">9</text>
<text x="419.4" y="96.9" transform="rotate(-90 419.4 96.9)">4.7u</text>
<text x="525.3" y="100.1" transform="rotate(-90 525.3 100.1)">3</text>
<text x="586.1" y="101.9" transform="rotate(-90 586.1 101.9)">D</text>
<text x="586.2" y="97.5" transform="rotate(-90 586.2 97.5)">3</text>
<text x="87.9" y="103.6">1</text>
<text x="87.9" y="106.2">2</text>
<text x="148.8" y="106.7">LEDK</text>
<text x="176.8" y="106.2">[7]</text>
<text x="355.4" y="103.6">1</text>
<text x="358.9" y="104.9">LX</text>
<text x="375.5" y="104.9">IN</text>
<text x="380" y="103.6">8</text>
<text x="525.1" y="104.5" transform="rotate(-90 525.1 104.5)">D</text>
<text x="600" y="106.7">Q7003</text>
<text x="87.9" y="108.7">3</text>
<text x="87.9" y="111.3">4</text>
<text x="87.9" y="113.8">5</text>
<text x="148.8" y="111.8">LCD_ID</text>
<text x="148.8" y="109.2">LEDA</text>
<text x="176.8" y="111.3">[1]</text>
<text x="176.8" y="108.8">[7]</text>
<text x="214.9" y="109">[1]</text>
<text x="226.4" y="109.2">LCM_PWM</text>
<text x="250.5" y="109">0R</text>
<text x="264.5" y="108.5">R7002</text>
<text x="265" y="113.6">R7003</text>
<text x="339.2" y="112.5">5.1K</text>
<text x="355.4" y="108.7">2</text>
<text x="355.4" y="113.8">3</text>
<text x="358.9" y="110">EN</text>
<text x="372.8" y="110">GND</text>
<text x="380" y="108.7">7</text>
<text x="380" y="113.8">6</text>
<text x="447.8" y="113.8">[7]</text>
<text x="510.3" y="113.8">2</text>
<text x="514.2" y="113.7">G</text>
<text x="537.8" y="113.3">2SK3019</text>
<text x="539" y="109.2">Q7002</text>
<text x="571.3" y="111.3">2</text>
<text x="575.2" y="111.1">G</text>
<text x="598.8" y="110.8">2SK3019</text>
<text x="87.9" y="116.3">6</text>
<text x="87.9" y="118.9">7</text>
<text x="215.4" y="114.1">[7]</text>
<text x="226.5" y="114.3">LED_PWM</text>
<text x="250.7" y="114">1K</text>
<text x="291.4" y="115.6" transform="rotate(-90 291.4 115.6)">NC</text>
<text x="296.2" y="115.1" transform="rotate(-90 296.2 115.1)">1uF</text>
<text x="337.6" y="117.9">R7045</text>
<text x="355.4" y="118.9">4</text>
<text x="358.9" y="115.1">ISET</text>
<text x="375" y="115.1">BL</text>
<text x="380" y="118.9">5</text>
<text x="428.2" y="114.3">LEDK</text>
<text x="455.8" y="114.3">GPIO46_LED_EN</text>
<text x="471.1" y="116.4">[1]</text>
<text x="87.9" y="121.4">8</text>
<text x="87.9" y="124">9</text>
<text x="358.9" y="120.2">COMP</text>
<text x="373.5" y="120.2">PUT</text>
<text x="586.2" y="123.5" transform="rotate(-90 586.2 123.5)">S</text>
<text x="87.9" y="126.5">10</text>
<text x="87.9" y="129">11</text>
<text x="87.9" y="131.6">12</text>
<text x="148.8" y="127">LED_PWM</text>
<text x="176.8" y="131.6">[1]</text>
<text x="176.8" y="126.5">[7]</text>
<text x="276.6" y="130" transform="rotate(-90 276.6 130)">R7001</text>
<text x="283" y="129.3" transform="rotate(-90 283 129.3)">100K</text>
<text x="291.8" y="127.8" transform="rotate(-90 291.8 127.8)">C7037</text>
<text x="296.2" y="127" transform="rotate(-90 296.2 127)">C7036</text>
<text x="364.5" y="127.3">SC4538</text>
<text x="525.2" y="126.1" transform="rotate(-90 525.2 126.1)">S</text>
<text x="525.3" y="129.7" transform="rotate(-90 525.3 129.7)">1</text>
<text x="586.2" y="127.2" transform="rotate(-90 586.2 127.2)">1</text>
<text x="87.9" y="134.1">13</text>
<text x="87.9" y="136.7">14</text>
<text x="148.8" y="137.2">LRSTB</text>
<text x="148.8" y="132.1">LPTE</text>
<text x="176.8" y="136.7">[1]</text>
<text x="543.3" y="134.6">PWM3</text>
<text x="547.3" y="136.7">[1]</text>
<text x="53.5" y="141">FH26-25S-0.3SHW</text>
<text x="66.2" y="138.5">P7001</text>
<text x="87.9" y="139.2">15</text>
<text x="87.9" y="141.7">16</text>
<text x="148.8" y="142.2">MIPI_TDN0</text>
<text x="176.8" y="141.8">[1]</text>
<text x="343.7" y="143.4" transform="rotate(-90 343.7 143.4)">5.1K</text>
<text x="659.3" y="141">VDD28</text>
<text x="87.9" y="144.3">17</text>
<text x="87.9" y="146.8">18</text>
<text x="87.9" y="149.4">19</text>
<text x="148.8" y="149.9">MIPI_TDN1</text>
<text x="148.8" y="144.8">MIPI_TDP0</text>
<text x="176.8" y="149.4">[1]</text>
<text x="176.8" y="144.3">[1]</text>
<text x="349.1" y="145" transform="rotate(-90 349.1 145)">R7046</text>
<text x="87.9" y="151.9">20</text>
<text x="87.9" y="154.4">21</text>
<text x="148.8" y="152.4">MIPI_TDP1</text>
<text x="176.8" y="151.9">[1]</text>
<text x="87.9" y="157">22</text>
<text x="87.9" y="159.5">23</text>
<text x="148.8" y="157.5">MIPI_TCN</text>
<text x="148.8" y="160">MIPI_TCP</text>
<text x="176.8" y="157">[1]</text>
<text x="176.8" y="159.6">[1]</text>
<text x="344.2" y="161" transform="rotate(-90 344.2 161)">C7035</text>
<text x="681" y="160.3">1uF</text>
<text x="689.9" y="159.5">C7014</text>
<text x="87.9" y="162.1">24</text>
<text x="87.9" y="164.6">25</text>
<text x="80.8" y="171.6" transform="rotate(-90 80.8 171.6)">27</text>
<text x="344.2" y="172.4" transform="rotate(-90 344.2 172.4)">100nF</text>
<text x="515.3" y="179.1">VBAT</text>
<text x="599.4" y="185">[1]</text>
<text x="608.4" y="185.4">RESET</text>
<text x="670.1" y="182.6">8</text>
<text x="670.1" y="184.7">7</text>
<text x="673.6" y="183.9">VCCVSS</text>
<text x="673.6" y="186">RST</text>
<text x="675.1" y="180.1">U7002</text>
<text x="680" y="186">NC</text>
<text x="685.3" y="182.6">1</text>
<text x="685.3" y="184.7">2</text>
<text x="599.4" y="187.5">[1]</text>
<text x="609.3" y="188">PWM1</text>
<text x="670.1" y="186.7">6</text>
<text x="670.1" y="188.7">5</text>
<text x="673.6" y="188">CLK</text>
<text x="673.6" y="190">NC2 NC1</text>
<text x="680.2" y="188">I/O</text>
<text x="685.3" y="186.7">3</text>
<text x="685.3" y="188.7">4</text>
<text x="738.1" y="188">I/O</text>
<text x="747" y="188.3">[1]</text>
<text x="674" y="193.9">LKT4101</text>
<text x="497.6" y="198.9" transform="rotate(-90 497.6 198.9)">1</text>
<text x="507.5" y="198.9" transform="rotate(-90 507.5 198.9)">3</text>
<text x="517.7" y="198.6" transform="rotate(-90 517.7 198.6)">5</text>
<text x="478.1" y="212.2" transform="rotate(-90 478.1 212.2)">D7009</text>
<text x="121.7" y="219.7" transform="rotate(-90 121.7 219.7)">2u2</text>
<text x="134.1" y="219.2" transform="rotate(-90 134.1 219.2)">2.2uF</text>
<text x="138.5" y="220" transform="rotate(-90 138.5 220)">NC</text>
<text x="152.7" y="220" transform="rotate(-90 152.7 220)">NC</text>
<text x="157.7" y="220" transform="rotate(-90 157.7 220)">NC</text>
<text x="480.3" y="220.4" transform="rotate(-90 480.3 220.4)">67-235-UTC-S734-TR8</text>
<text x="497.3" y="218.6" transform="rotate(-90 497.3 218.6)">2</text>
<text x="507.5" y="218.6" transform="rotate(-90 507.5 218.6)">4</text>
<text x="517.7" y="218.6" transform="rotate(-90 517.7 218.6)">6</text>
<text x="122.2" y="233" transform="rotate(-90 122.2 233)">C7007</text>
<text x="133.7" y="231.7" transform="rotate(-90 133.7 231.7)">C7006</text>
<text x="139" y="230.7" transform="rotate(-90 139 230.7)">C7005</text>
<text x="151.9" y="231.4" transform="rotate(-90 151.9 231.4)">C7004</text>
<text x="157" y="231.4" transform="rotate(-90 157 231.4)">C7017</text>
<text x="516.7" y="230.1" transform="rotate(-90 516.7 230.1)">15R</text>
<text x="88.4" y="237.2" transform="rotate(-90 88.4 237.2)">26</text>
<text x="95.5" y="240.8">1</text>
<text x="95.5" y="243.3">2</text>
<text x="95.5" y="245.9">3</text>
<text x="174.6" y="242.3">VCAMD</text>
<text x="95.5" y="248.4">4</text>
<text x="95.5" y="251">5</text>
<text x="174.2" y="248.9">CMMECHSTROBE</text>
<text x="174.2" y="251.5">CMPCLK</text>
<text x="174.3" y="247.1">VCAMD2</text>
<text x="209" y="251.3">[1,7]</text>
<text x="210.8" y="248.7">[1]</text>
<text x="664.8" y="250.2">VCHG</text>
<text x="95.5" y="253.5">6</text>
<text x="95.5" y="256">7</text>
<text x="174.2" y="254">CMVREF</text>
<text x="174.2" y="256.5">CMHREF</text>
<text x="209" y="253.8">[1,7]</text>
<text x="209" y="256.3">[1,7]</text>
<text x="518.7" y="253.5">3</text>
<text x="525.8" y="257.8">Q7001</text>
<text x="95.5" y="258.6">8</text>
<text x="95.5" y="261.1">9</text>
<text x="95.5" y="263.7">10</text>
<text x="174.2" y="259.1">CMMCLK</text>
<text x="174.2" y="261.6">CMDATA(1)</text>
<text x="209" y="258.9">[1,7]</text>
<text x="209" y="264">[1,7]</text>
<text x="210.8" y="261.4">[1]</text>
<text x="510.3" y="258.6">1</text>
<text x="523" y="260.2">2SC5658</text>
<text x="95.5" y="266.2">11</text>
<text x="95.5" y="268.7">12</text>
<text x="174.2" y="264.2">CMDATA(2)</text>
<text x="174.2" y="266.7">CMDATA(3)</text>
<text x="174.2" y="269.2">CMDATA(4)</text>
<text x="209" y="266.5">[1,7]</text>
<text x="209" y="269">[1,7]</text>
<text x="518.7" y="266.2">2</text>
<text x="73.8" y="275.6">P7002</text>
<text x="95.5" y="271.3">13</text>
<text x="95.5" y="273.8">14</text>
<text x="174.2" y="271.8">CMDATA(5)</text>
<text x="174.2" y="274.3">CMDATA(6)</text>
<text x="209" y="271.6">[1,7]</text>
<text x="209" y="274.1">[1,7]</text>
<text x="637.2" y="275.6">VBAT</text>
<text x="659.9" y="273" transform="rotate(-90 659.9 273)">2</text>
<text x="61.1" y="278.2">FH26-25S-0.3SHW</text>
<text x="95.5" y="276.4">15</text>
<text x="95.5" y="278.9">16</text>
<text x="95.5" y="281.4">17</text>
<text x="174.2" y="276.9">CMDATA(7)</text>
<text x="174.2" y="279.4">CMDATA(8)</text>
<text x="174.2" y="281.9">CMDATA(9)</text>
<text x="209" y="276.7">[1,7]</text>
<text x="209" y="279.2">[1,7]</text>
<text x="209" y="281.7">[1,7]</text>
<text x="701" y="278.4">P7004</text>
<text x="95.5" y="284">18</text>
<text x="95.5" y="286.5">19</text>
<text x="174.2" y="284.5">CMDATA(0)</text>
<text x="174.2" y="287">SCL1</text>
<text x="209" y="286.8">[1,7]</text>
<text x="210.8" y="284.3">[1]</text>
<text x="657.9" y="282.7" transform="rotate(-90 657.9 282.7)">R7047</text>
<text x="660" y="286.2" transform="rotate(-90 660 286.2)">1</text>
<text x="664.5" y="285.9" transform="rotate(-90 664.5 285.9)">AVL5S02050</text>
<text x="683.1" y="284">1</text>
<text x="702.6" y="284">24</text>
<text x="95.5" y="289.1">20</text>
<text x="95.5" y="291.6">21</text>
<text x="113.5" y="291.8">L7001</text>
<text x="174.2" y="289.6">SDA1</text>
<text x="175.5" y="292.7">VCAMA</text>
<text x="209" y="289.4">[1,7]</text>
<text x="683.1" y="289.1">2</text>
<text x="702.6" y="289.1">23</text>
<text x="776.2" y="289.6">UTXD4</text>
<text x="799.8" y="289.4">[1]</text>
<text x="95.5" y="294.1">22</text>
<text x="95.5" y="296.7">23</text>
<text x="95.5" y="299.2">24</text>
<text x="174.2" y="297.2">CMRST</text>
<text x="174.2" y="299.7">CMPDN</text>
<text x="210.8" y="297">[1]</text>
<text x="210.8" y="299.5">[1]</text>
<text x="683.1" y="294.1">3</text>
<text x="683.1" y="299.2">4</text>
<text x="702.6" y="294.1">22</text>
<text x="702.6" y="299.2">21</text>
<text x="776.2" y="299.7">KROW0</text>
<text x="776.2" y="294.6">URXD4</text>
<text x="798.1" y="299.5">[1,7]</text>
<text x="799.8" y="294.4">[1]</text>
<text x="95.5" y="301.8">25</text>
<text x="113.5" y="301.5">L7002</text>
<text x="174.8" y="302.8">VCAMA2</text>
<text x="683.1" y="304.3">5</text>
<text x="702.6" y="304.3">20</text>
<text x="776.2" y="304.8">KCOL1</text>
<text x="798.1" y="304.6">[1,7]</text>
<text x="88.4" y="308.8" transform="rotate(-90 88.4 308.8)">27</text>
<text x="683.1" y="309.4">6</text>
<text x="702.6" y="309.4">19</text>
<text x="776.2" y="309.9">KCOL0</text>
<text x="796.3" y="309.7">[1,7,9]</text>
<text x="683.1" y="314.5">7</text>
<text x="702.6" y="314.5">18</text>
<text x="776.2" y="315">SPK-</text>
<text x="799.8" y="314.8">[3]</text>
<text x="151.4" y="323.3" transform="rotate(-90 151.4 323.3)">C7001</text>
<text x="157" y="323.6" transform="rotate(-90 157 323.6)">C7002</text>
<text x="606.5" y="319.6">[2]</text>
<text x="616.5" y="320">KEYPAD_LED</text>
<text x="683.1" y="319.5">8</text>
<text x="702.6" y="319.5">17</text>
<text x="776.2" y="320">SPK+</text>
<text x="799.8" y="319.8">[3]</text>
<text x="605" y="324.7">[1,9]</text>
<text x="605" y="329.7">[1,9]</text>
<text x="621.7" y="325.1">USB_DM</text>
<text x="681.8" y="329.7">10</text>
<text x="683.1" y="324.6">9</text>
<text x="702.6" y="324.6">16</text>
<text x="702.6" y="329.7">15</text>
<text x="151.9" y="335" transform="rotate(-90 151.9 335)">4.7uF</text>
<text x="156.3" y="334.9" transform="rotate(-90 156.3 334.9)">470nF</text>
<text x="411.5" y="334.2" transform="rotate(-90 411.5 334.2)">AVL5S02050</text>
<text x="418.1" y="330.9" transform="rotate(-90 418.1 330.9)">R7007</text>
<text x="424.2" y="334.2" transform="rotate(-90 424.2 334.2)">AVL5S02050</text>
<text x="431.3" y="330.4" transform="rotate(-90 431.3 330.4)">R7006</text>
<text x="436.9" y="334.2" transform="rotate(-90 436.9 334.2)">AVL5S02050</text>
<text x="444" y="330.4" transform="rotate(-90 444 330.4)">R7010</text>
<text x="606.8" y="334.8">[1]</text>
<text x="622.1" y="330.2">USB_DP</text>
<text x="622.8" y="335.3">USB_ID</text>
<text x="681.8" y="334.8">11</text>
<text x="702.6" y="334.8">14</text>
<text x="776.2" y="335.3">MIC+</text>
<text x="776.2" y="330.2">MIC-</text>
<text x="799.8" y="335.1">[3]</text>
<text x="799.8" y="330">[3]</text>
<text x="681.8" y="339.9">12</text>
<text x="702.6" y="339.9">13</text>
<text x="372.3" y="345">[1]</text>
<text x="381.8" y="345.4">KROW1</text>
<text x="446.8" y="344.9">1</text>
<text x="447.4" y="342.9">PAD11</text>
<text x="701" y="348">DF37NC-24DS-0.4V(51)</text>
<text x="743.3" y="353.8" transform="rotate(-90 743.3 353.8)">R7042</text>
<text x="756" y="353.8" transform="rotate(-90 756 353.8)">R7043</text>
<text x="370.6" y="357.7">[1,7]</text>
<text x="382.7" y="358.1">KCOL1</text>
<text x="446.8" y="357.6">1</text>
<text x="447.4" y="355.6">PAD12</text>
<text x="653.1" y="355.9" transform="rotate(-90 653.1 355.9)">NC</text>
<text x="665.8" y="355.9" transform="rotate(-90 665.8 355.9)">NC</text>
<text x="736.6" y="357" transform="rotate(-90 736.6 357)">AVL5S02050</text>
<text x="749.3" y="357" transform="rotate(-90 749.3 357)">AVL5S02050</text>
<text x="339.9" y="366" transform="rotate(-90 339.9 366)">R7009</text>
<text x="320" y="369.7" transform="rotate(-90 320 369.7)">AVL5S02050</text>
<text x="326.7" y="366.5" transform="rotate(-90 326.7 366.5)">R7008</text>
<text x="332.7" y="369.7" transform="rotate(-90 332.7 369.7)">AVL5S02050</text>
<text x="369.4" y="370.4">[1,10]</text>
<text x="382.7" y="370.8">KCOL2</text>
<text x="446.8" y="370.3">1</text>
<text x="447.4" y="368.3">PAD14</text>
<text x="279.1" y="380.5">[1,7]</text>
<text x="290.3" y="381">KROW0</text>
<text x="355.4" y="380.5">1</text>
<text x="356.6" y="378.5">PAD9</text>
<text x="446.8" y="383">1</text>
<text x="447.4" y="381">PAD15</text>
<text x="144.8" y="385.1">P7003</text>
<text x="44.7" y="390.7">[1,7]</text>
<text x="44.7" y="395.8">[1,7]</text>
<text x="57.9" y="391.2">CMDATA(9)</text>
<text x="126.8" y="390.7">1</text>
<text x="126.8" y="395.7">2</text>
<text x="146.3" y="390.7">24</text>
<text x="146.3" y="395.7">23</text>
<text x="277.4" y="393.2">[1,7,9]</text>
<text x="291.3" y="393.7">KCOL0</text>
<text x="355.4" y="393.2">1</text>
<text x="355.9" y="391.2">PAD10</text>
<text x="44.7" y="400.9">[1,7]</text>
<text x="57.9" y="396.2">CMDATA(8)</text>
<text x="57.9" y="401.3">CMDATA(7)</text>
<text x="126.8" y="400.8">3</text>
<text x="146.3" y="400.8">22</text>
<text x="217.4" y="401.3">CMPDN1</text>
<text x="243.1" y="400.9">[1]</text>
<text x="44.7" y="405.9">[1,7]</text>
<text x="57.9" y="406.4">CMDATA(6)</text>
<text x="126.8" y="405.9">4</text>
<text x="146.3" y="405.9">21</text>
<text x="217.4" y="406.4">CMHREF</text>
<text x="241.3" y="405.9">[1,7]</text>
<text x="355.4" y="405.9">1</text>
<text x="355.9" y="403.9">PAD13</text>
<text x="44.7" y="411">[1,7]</text>
<text x="57.9" y="411.5">CMDATA(5)</text>
<text x="126.8" y="411">5</text>
<text x="146.3" y="411">20</text>
<text x="217.4" y="411.5">CMVREF</text>
<text x="241.3" y="411">[1,7]</text>
<text x="444.2" y="412.8">VBAT</text>
<text x="44.7" y="416.1">[1,7]</text>
<text x="57.9" y="416.6">CMDATA(4)</text>
<text x="126.8" y="416.1">6</text>
<text x="146.3" y="416.1">19</text>
<text x="217.4" y="416.6">CMRST1</text>
<text x="243.1" y="416.1">[1]</text>
<text x="594" y="417.8">VBAT</text>
<text x="44.7" y="421.2">[1,7]</text>
<text x="57.9" y="421.6">CMDATA(3)</text>
<text x="126.8" y="421.1">7</text>
<text x="146.3" y="421.1">18</text>
<text x="217" y="424.2">VCAMA2</text>
<text x="44.7" y="426.3">[1,7]</text>
<text x="44.7" y="431.3">[1,7]</text>
<text x="57.9" y="426.7">CMDATA(2)</text>
<text x="64.2" y="431.8">SCL1</text>
<text x="126.8" y="426.2">8</text>
<text x="126.8" y="431.3">9</text>
<text x="146.3" y="426.2">17</text>
<text x="146.3" y="431.3">16</text>
<text x="216.9" y="429.3">VCAMD2</text>
<text x="462.1" y="428.8">1</text>
<text x="462.6" y="426.7">PAD17</text>
<text x="44.7" y="436.4">[1,7]</text>
<text x="63.8" y="436.9">SDA1</text>
<text x="125.6" y="436.4">10</text>
<text x="146.3" y="436.4">15</text>
<text x="217" y="434.4">VCAMD</text>
<text x="392" y="436.9">LED_RED</text>
<text x="462.1" y="436.4">1</text>
<text x="462.6" y="434.3">PAD18</text>
<text x="125.6" y="441.5">11</text>
<text x="146.3" y="441.5">14</text>
<text x="217.4" y="442">CMPCLK</text>
<text x="241.3" y="441.5">[1,7]</text>
<text x="400" y="439">[7]</text>
<text x="462.1" y="444">1</text>
<text x="462.6" y="442">PAD19</text>
<text x="44.7" y="446.6">[1,7]</text>
<text x="60.5" y="447">CMMCLK</text>
<text x="125.6" y="446.5">12</text>
<text x="146.3" y="446.5">13</text>
<text x="298.8" y="447.8" transform="rotate(-90 298.8 447.8)">R7011</text>
<text x="390.9" y="444.5">LED_BLUE</text>
<text x="400" y="446.6">[7]</text>
<text x="590.8" y="446.8">1uF</text>
<text x="144.8" y="454.7">DF37NC-24DS-0.4V(51)</text>
<text x="292.1" y="451" transform="rotate(-90 292.1 451)">AVL5S02050</text>
<text x="462.1" y="454.2">1</text>
<text x="463.2" y="452.1">PAD1</text>
<text x="607.4" y="451.9">1</text>
<text x="610.6" y="452.7">VIN</text>
<text x="620.4" y="452.7">VOUT</text>
<text x="628.4" y="451.9">5</text>
<text x="177.3" y="460.8" transform="rotate(-90 177.3 460.8)">C7008</text>
<text x="184.2" y="461.3" transform="rotate(-90 184.2 461.3)">1uF</text>
<text x="191.8" y="461.3" transform="rotate(-90 191.8 461.3)">1uF</text>
<text x="248.7" y="459.3">[2,9]</text>
<text x="258.3" y="459.7">PWRKEY</text>
<text x="324.9" y="459.2">1</text>
<text x="326.1" y="457.2">PAD7</text>
<text x="382.1" y="461.8">[1,10]</text>
<text x="462.1" y="461.8">1</text>
<text x="463.2" y="459.7">PAD2</text>
<text x="607.4" y="456.9">4</text>
<text x="610.6" y="457.7">NC</text>
<text x="396.5" y="462.3">SDA0</text>
<text x="463.2" y="467.4">PAD3</text>
<text x="607.4" y="462">3</text>
<text x="610.6" y="462.8">CE</text>
<text x="621.9" y="462.8">VSS</text>
<text x="628.4" y="462">2</text>
<text x="654" y="464.9">1uF</text>
<text x="176.6" y="469.6" transform="rotate(-90 176.6 469.6)">1uF</text>
<text x="185" y="472.7" transform="rotate(-90 185 472.7)">C7009</text>
<text x="192.6" y="472.7" transform="rotate(-90 192.6 472.7)">C7010</text>
<text x="324.9" y="471.9">1</text>
<text x="326.1" y="469.9">PAD8</text>
<text x="382.1" y="469.4">[1,10]</text>
<text x="396.9" y="469.9">SCL0</text>
<text x="462.1" y="469.4">1</text>
<text x="385" y="477.1">[1]</text>
<text x="396.2" y="477.5">EINT4</text>
<text x="462.1" y="477">1</text>
<text x="463.2" y="475">PAD4</text>
<text x="584" y="475.5" transform="rotate(-90 584 475.5)">100K</text>
<text x="462.1" y="484.6">1</text>
<text x="463.2" y="482.6">PAD5</text>
<text x="396.2" y="486.4">VDD18</text>
<text x="463.2" y="490.2">PAD6</text>
<text x="712.2" y="487.7">COMPANY:</text>
<text x="393" y="493.8">LED_2V8</text>
<text x="462.1" y="492.3">1</text>
<text x="712.2" y="500.4">TITLE:</text>
<text x="648.7" y="509.3">DRAWN:</text>
<text x="686.8" y="509.3">DATED:</text>
<text x="648.7" y="519.4">CHECKED:</text>
<text x="686.8" y="519.4">DATED:</text>
<text x="722.6" y="520.7">CODE:</text>
<text x="746.8" y="520.7">SIZE:</text>
<text x="783.6" y="520.7">DRAWING NO:</text>
<text x="828" y="520.7">REV:</text>
<text x="648.7" y="529.6">QUALITY CONTROL:</text>
<text x="686.8" y="529.6">DATED:</text>
<text x="648.7" y="539.8">RELEASED:</text>
<text x="686.8" y="539.8">DATED:</text>
<text x="712.5" y="543.6">SCALE:</text>
<text x="793.7" y="543.6">SHEET:</text>
<text x="804.3" y="543.6">OF</text>
</g>
<g font-size="2.3">
<text x="524.5" y="73.5" transform="rotate(-90 524.5 73.5)">100R</text>
<text x="585.4" y="73.5" transform="rotate(-90 585.4 73.5)">100R</text>
<text x="133.8" y="82.6">C7018</text>
<text x="133.8" y="87.6">C7013</text>
<text x="525.3" y="89.8" transform="rotate(-90 525.3 89.8)">R7019</text>
<text x="586.3" y="89.8" transform="rotate(-90 586.3 89.8)">R7018</text>
<text x="133.8" y="92.7">C7012</text>
<text x="133.8" y="97.8">C7011</text>
<text x="654.2" y="164.6">R7012</text>
<text x="664.3" y="164.6">R7014</text>
<text x="710.1" y="169.7">R7013</text>
<text x="654.2" y="177.7">10K</text>
<text x="664.8" y="177.7">0R</text>
<text x="710.1" y="182.8">10K</text>
<text x="516.9" y="246.2" transform="rotate(-90 516.9 246.2)">R7050</text>
<text x="483.5" y="257.8">10K</text>
<text x="420.2" y="259.3">[1]</text>
<text x="443.1" y="259.6">PWM2</text>
<text x="466.5" y="258.6">R7049</text>
<text x="496.7" y="268.7">R7048</text>
<text x="656.3" y="274.6" transform="rotate(-90 656.3 274.6)">V</text>
<text x="496.7" y="281.9">10K</text>
<text x="419.6" y="333.9" transform="rotate(-90 419.6 333.9)">V</text>
<text x="432.3" y="333.9" transform="rotate(-90 432.3 333.9)">V</text>
<text x="445" y="333.9" transform="rotate(-90 445 333.9)">V</text>
<text x="744.7" y="345.7" transform="rotate(-90 744.7 345.7)">V</text>
<text x="757.4" y="345.7" transform="rotate(-90 757.4 345.7)">V</text>
<text x="643.9" y="357.6" transform="rotate(-90 643.9 357.6)">D7007</text>
<text x="656.6" y="357.6" transform="rotate(-90 656.6 357.6)">D7008</text>
<text x="328.2" y="369.5" transform="rotate(-90 328.2 369.5)">V</text>
<text x="340.9" y="369.5" transform="rotate(-90 340.9 369.5)">V</text>
<text x="645.6" y="435.6">LED_2V8</text>
<text x="589.8" y="440.7">C7020</text>
<text x="608.7" y="446.3">U7005</text>
<text x="300.2" y="450.8" transform="rotate(-90 300.2 450.8)">V</text>
<text x="524" y="462">[1]</text>
<text x="537.5" y="462.3">GPIO48_LDO_EN</text>
<text x="654" y="462.5">C7033</text>
<text x="584.5" y="483.7" transform="rotate(-90 584.5 483.7)">R7044</text>
</g>
</svg>
